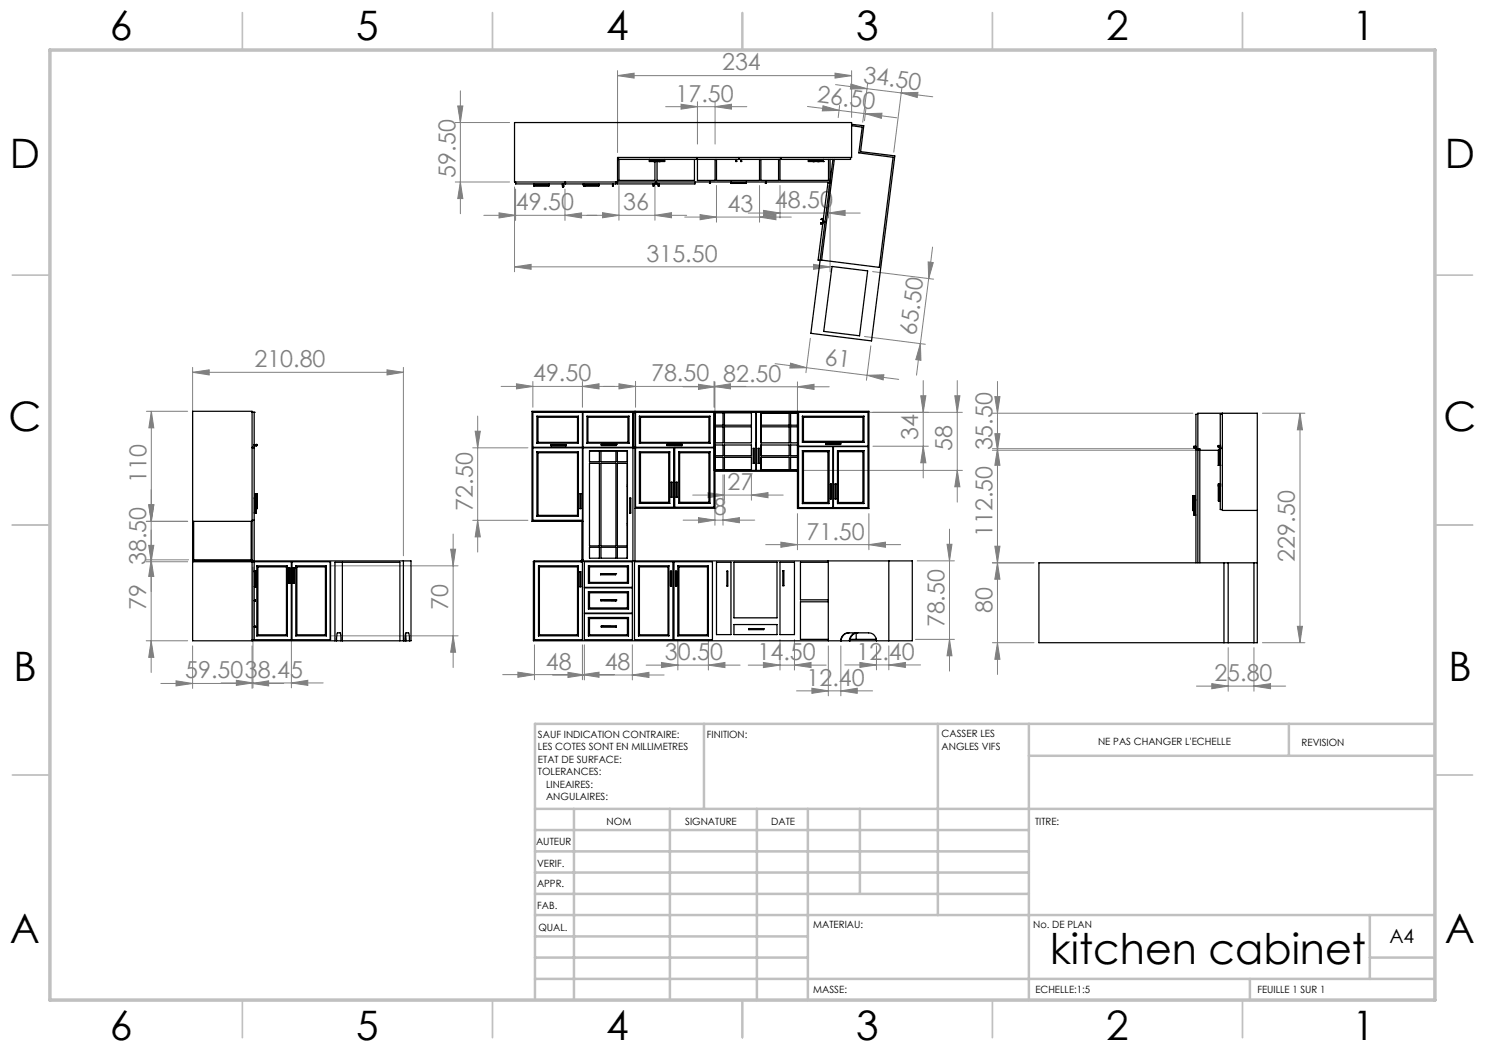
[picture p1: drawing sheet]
<svg xmlns="http://www.w3.org/2000/svg" width="297mm" height="210mm" viewBox="0 0 297 210" stroke-linecap="round" stroke-linejoin="round" font-family="sans-serif">
<g fill="none" stroke="#808080" stroke-width=".2">
<path d="M92.1 18.2v24.5M123.5 15.1l3.3-.5v1zM123.5 14.1v16.4M123.5 15.1h46.8M167 14.6l3.3 .5-3.3 .5zM167.1 16.9l6.3 .8M170.2 16.8l3.2 .9-3.3 .1zM170.3 14.1v9.4M173.4 17.7l13.1 1.7M173.5 16.7l-1 7.7M180.2 18.6l3.4-.1-.2 1zM180.4 17.6l-1.6 12.8"/>
<path d="M91.1 36.4h10.8M91.1 24.5h10.8M91.5 21.2h1.1l-.5 3.3zM92.1 36.4l.5 3.3h-1.1zM102.9 37.4v17M103.1 37.8v6.3M113 37.8v6.3M123.8 37.1v7M131 37.1v7M133.1 21.3h16.3M136.2 20.8l3.3 .5-3.3 .5zM139.5 20.3v8.5"/>
<path d="M143 21.3l3.3-.5v1zM143 20.3v8.5M143.3 37.1v7.3M151.9 37.1v7.3M156 37.1v6.5M161.5 21.3l6.3 .8M164.6 21.2l3.2 .9-3.3 .1zM165.7 37.1v6.5M166 37.4v17M167.8 22.1l11.6 1.5M167.9 21.1l-.3 2.4M173.1 22.7l3.3-.1-.1 1.1z"/>
<path d="M173.2 21.8l-.3 2.4M96.8 43.1h40.5M99.8 42.6l3.3 .5-3.3 .5zM102.9 53.4l3.3-.5v1zM102.9 53.4h63.1M113 43.1l3.3-.5v1zM120.5 42.5l3.3 .6-3.3 .5zM131 43.1l3.3-.6v1.1zM136.9 43.4h21.4M140 42.9l3.3 .5-3.3 .5zM149.6 42.6h22.4M151.9 43.4l3.3-.5v1z"/>
<path d="M152.7 42.1l3.3 .5-3.3 .5zM162.7 52.9l3.3 .5-3.3 .5zM165.7 42.6l3.3-.5v1zM174.5 54.3l12.2 1.5M185.6 52.4l1.1 .1-1 3.2zM185.7 55.7l-1.6 13M186.5 49.4l-.8 6.3M38.5 74.5l3.3-.5v1zM38.5 73.5v37.5M38.5 74.5h42.2M77.4 74l3.3 .5-3.3 .5zM80.7 73.5v37.7"/>
<path d="M100.2 77.3h49M103.3 76.8l3.3 .5-3.3 .5zM106.6 76.3v5.1M116.5 77.3l3.3-.5v1zM116.5 76.3v5.1M123.8 76.8l3.3 .5-3.3 .5zM127.1 76.3v5.1M136.6 77.4h29.2M139.7 76.9l3.3 .5-3.3 .5zM142.8 77.3l3.3-.5v1zM142.8 76.3v5.1M143 76.4v16.9"/>
<path d="M155 72.7l6.3 .8M158.1 72.6l3.2 .9-3.3 .1zM159.5 77.4l3.3-.5v1zM159.5 76.4v16.9M161.3 73.5l12.1 1.6M162.1 67.7l-.9 6.8M172.9 67.3l12.2 1.6M173.4 75.1l3.4-.1-.2 1zM173.4 75.1l6.3 .8M174.2 69.2l-.9 6.9M184.1 68.7l.1 3.4-1-.2zM184.1 68.7l-.8 6.3"/>
<path d="M184.1 79.2h1.1l-.6 3.3zM184.6 76.1v19.5M191 79.2h1l-.5 3.3zM191.5 76.1v24.3M199 79.3h1l-.5 3.3zM199.5 76.3v58.6M29.3 82.3h8.2M30.3 82.3l.5 3.3h-1zM30.3 82.3l-.1 52.2M94.5 89.6h11.1M95 86.2h1.1l-.6 3.4zM95.5 83.2v27.2"/>
<path d="M138.5 99h18.1M141.6 98.5l3.3 .5-3.3 .5zM143 95v10M144.6 95v10M144.9 95v5M150.3 99l3.3-.5v1zM150.3 95v5M160.6 82.5h31.9M160.6 94.1h31.9M174.6 89.2h11.1M184.6 89.2l.6 3.4h-1.1zM191.5 94.1l.5 3.3h-1z"/>
<path d="M198.5 90.1h40.5M198.5 89.7h40.1M198.5 82.6h40.1M199 86.7h1l-.5 3.4zM199.5 89.7l.5 3.4h-1zM252.5 82.6h8.5M260 82.6l.5 3.4h-1zM260 82.6v45.9M29.2 112h8.5M29.2 104.3h8.3M29.2 112.4h8.3M29.7 109.1h1.1l-.6 3.3z"/>
<path d="M29.7 101h1.1l-.6 3.3zM30.2 112l.6 3.3h-1.1zM50.6 113.4v24.2M58.3 113.4v24.2M66.3 113.2h25.3M90.1 109.8h1l-.5 3.4zM90.6 106.8v26.7M94.5 104.1h11.1M95.5 104.1l.6 3.3h-1.1zM136.6 104h14.4M139.7 103.5l3.3 .5-3.3 .6zM144.6 104l3.3-.5v1.1z"/>
<path d="M153.1 108.9h27M156.2 108.4l3.3 .5-3.3 .6zM159.5 102.7v7.3M173.8 108.9l3.3-.5v1.1zM173.8 102.7v7.3M183.4 112.2h7.5M189.4 108.9h1l-.5 3.3zM189.9 105.8v28.4M199 109.2h1l-.5 3.4zM199.5 112.6l.5 3.2h-1zM206.8 112.6h-8.3M29.2 128.2h8.3"/>
<path d="M30.2 128.2l.6 3.3h-1.1zM32.2 136.7h24.6M35.2 136.2l3.3 .5-3.3 .5zM38.5 129.2v8.5M44.2 136.6h20.4M47.3 136.1l3.3 .5-3.3 .5zM50.4 136.7l3.3-.5v1zM50.4 129.2v8.5M58.3 136.6l3.3-.5v1zM66.3 127.2h25.3M90.6 127.2l.5 3.2h-1zM100.5 134.9h22.3"/>
<path d="M103.6 134.4l3.3 .5-3.3 .6zM106.9 129v7M110.5 135h22.3M113.6 134.5l3.3 .5-3.3 .5zM116.5 134.9l3.3-.5v1.1zM116.5 129v7M116.9 129v7M126.5 135l3.3-.5v1zM126.5 129v7M129.2 133h18.8M132.3 132.5l3.3 .5-3.3 .5zM135.6 128.2v5.8"/>
<path d="M141.7 133l3.3-.5v1zM141.7 128.2v5.8M149.6 133h15.6M152.7 132.5l3.3 .5-3.3 .5zM156 127.9v6.1M158.9 133l3.3-.5v1zM158.9 127.9v6.1M159.3 138.2h15.2M162.4 137.6l3.3 .6-3.3 .5zM165.7 129.2v10M168.2 138.2l3.2-.6v1.1zM168.2 129.2v10"/>
<path d="M168.9 133h15.2M172 132.5l3.3 .5-3.3 .5zM175.3 129.2v4.8M177.8 133l3.3-.5v1zM177.8 129.2v4.8M183.1 127.9h7.8M189.9 127.9l.5 3.3h-1zM198.5 128.5h8.3M199.5 128.5l.5 3.4h-1zM239.3 137.2h17.8M242.4 136.7l3.2 .5-3.2 .6zM245.6 129.5v8.7"/>
<path d="M250.8 137.2l3.3-.5v1.1zM250.8 129.5v8.7M252.5 128.5h8.5M259.5 125.3h1l-.5 3.2z"/>
</g>
<g fill="none" stroke="#c0c0c0" stroke-width=".35">
<path d="M48.5 2.5v7.5M98.5 2.5v7.5M148.5 2.5v7.5M198.5 2.5v7.5M248.5 2.5v7.5M2.5 55h7.5M287 55h7.5M2.5 105h7.5M287 105h7.5M2.5 155h7.5M287 155h7.5M48.5 200v7.5"/>
<path d="M98.5 200v7.5M148.5 200v7.5M198.5 200v7.5M248.5 200v7.5"/>
</g>
<g fill="none" stroke="#c0c0c0" stroke-width=".5">
<path d="M140.8 144.8v17M187.6 144.8v38.2M205.8 144.8v55.2M205.8 151.2h81.2M257.8 144.8v6.4M287 144.8h-180v55.2M107 161.8h180M107 178.8h98.8M107 174.5h98.8M107 170.3h98.8M107 166h98.8M114.8 161.8v38.2"/>
<path d="M134 161.8v38.2M151.4 161.8v38.2M161.6 161.8v38.2M172 161.8v17M107 195.8h180M107 191.5h54.6M107 187.3h54.6M107 183h180M250 195.8v4.2M274 191.5h13M274 183v12.8"/>
</g>
<path d="M10 10h277v190h-277z" fill="none" stroke="#c0c0c0" stroke-width=".7"/>
<g fill="#808080">
<path d="M173.4 75.1l3.4-.1-.2 1zM158.1 72.6l3.2 .9-3.3 .1z"/>
<path d="M180.2 18.6l3.4-.1-.2 1zM170.2 16.8l3.2 .9-3.3 .1zM173.1 22.7l3.3-.1-.1 1.1zM164.6 21.2l3.2 .9-3.3 .1z"/>
<path d="M142.8 77.3l3.3-.5v1zM123.8 76.8l3.3 .5-3.3 .5zM116.5 77.3l3.3-.5v1zM103.3 76.8l3.3 .5-3.3 .5zM173.8 108.9l3.3-.5v1.1zM156.2 108.4l3.3 .5-3.3 .6zM159.5 77.4l3.3-.5v1zM139.7 76.9l3.3 .5-3.3 .5zM58.3 136.6l3.3-.5v1zM47.3 136.1l3.3 .5-3.3 .5zM167 14.6l3.3 .5-3.3 .5zM123.5 15.1l3.3-.5v1zM113 43.1l3.3-.5v1zM99.8 42.6l3.3 .5-3.3 .5zM151.9 43.4l3.3-.5v1zM140 42.9l3.3 .5-3.3 .5zM165.7 42.6l3.3-.5v1zM152.7 42.1l3.3 .5-3.3 .5zM131 43.1l3.3-.6v1.1zM120.5 42.5l3.3 .6-3.3 .5zM162.7 52.9l3.3 .5-3.3 .5zM102.9 53.4l3.3-.5v1zM143 21.3l3.3-.5v1zM136.2 20.8l3.3 .5-3.3 .5z"/>
<path d="M103.6 134.4l3.3 .5-3.3 .6zM116.5 134.9l3.3-.5v1.1zM113.6 134.5l3.3 .5-3.3 .5zM126.5 135l3.3-.5v1zM132.3 132.5l3.3 .5-3.3 .5zM141.7 133l3.3-.5v1zM152.7 132.5l3.3 .5-3.3 .5zM158.9 133l3.3-.5v1zM141.6 98.5l3.3 .5-3.3 .5zM150.3 99l3.3-.5v1zM139.7 103.5l3.3 .5-3.3 .6zM144.6 104l3.3-.5v1.1zM162.4 137.6l3.3 .6-3.3 .5zM168.2 138.2l3.2-.6v1.1zM172 132.5l3.3 .5-3.3 .5zM177.8 133l3.3-.5v1zM242.4 136.7l3.2 .5-3.2 .6zM250.8 137.2l3.3-.5v1.1zM35.2 136.2l3.3 .5-3.3 .5zM50.4 136.7l3.3-.5v1zM38.5 74.5l3.3-.5v1zM77.4 74l3.3 .5-3.3 .5z"/>
<path d="M185.6 52.4l1.1 .1-1 3.2zM184.1 68.7l.1 3.4-1-.2z"/>
<path d="M189.9 127.9l.5 3.3h-1zM189.4 108.9h1l-.5 3.3zM184.6 89.2l.6 3.4h-1.1zM184.1 79.2h1.1l-.6 3.3zM191.5 94.1l.5 3.3h-1zM191 79.2h1l-.5 3.3zM199.5 128.5l.5 3.4h-1zM199 109.2h1l-.5 3.4zM199.5 89.7l.5 3.4h-1zM199 79.3h1l-.5 3.3zM90.6 127.2l.5 3.2h-1zM90.1 109.8h1l-.5 3.4zM30.2 112l.6 3.3h-1.1zM29.7 101h1.1l-.6 3.3zM92.1 36.4l.5 3.3h-1.1zM91.5 21.2h1.1l-.5 3.3z"/>
<path d="M95 86.2h1.1l-.6 3.4zM95.5 104.1l.6 3.3h-1.1zM260 82.6l.5 3.4h-1zM259.5 125.3h1l-.5 3.2zM199 86.7h1l-.5 3.4zM199.5 112.6l.5 3.2h-1zM30.3 82.3l.5 3.3h-1zM29.8 101h1l-.5 3.3zM29.7 109.1h1.1l-.6 3.3zM30.2 128.2l.6 3.3h-1.1z"/>
</g>
<g fill="none" stroke="#000" stroke-width=".25">
<path d="M103.1 36.4v.4h9.9v-.4M106.8 36.9h2.9M106.8 36.8v.4h2.9v-.4M106.8 37.1h2.9M112.5 36.8v.4h.1M112.5 37h.2v.4h-.2zM112.7 37.2h.1M112.7 36.8l-.1 .2M113.1 36.4v.4h10v-.4M116.6 36.8v.2h.2M116.6 36.9h.2M116.7 37h.1"/>
<path d="M116.8 37.2h.1M116.8 36.8v.4M116.8 36.9h3M116.8 37.1h3M119.8 36.8v.4h-3M122.5 36.8v.4h.2v-.4M123.4 36.4v.4h7.7v-.4M123.6 31.9h.1M123.6 31.5v.4M123.8 31.9v4.2h7.2v-3.8M129.9 31.9v.4h3v-.4M129.9 32.2h3"/>
<path d="M129.9 31.9v.1h3M130.6 36.8v.4h.2v-.4M130.7 32.3h.1M130.9 32.3h.1M131.3 36.4v.4h7.7v-.4M131.6 36.8v.4h.2v-.4M131.8 32.3h.1M131.9 32.3h.1M138.9 31.9v4.2h-7.5v-3.8M139.3 31.5v.4h-15.7M139.4 31.5v.4h16.7v-.4M139.5 31.9v4.2h3.5v-4.2"/>
<path d="M141.9 36.4v.3h.2l-.1-.3M143.3 31.9v4.2h8.6v-4.2M146.3 36.7h.1M146.3 36.4v.3M146.3 36.6h3M147.1 31.9v.4h.3v-.4M147.7 31.5v.4M147.8 31.5v.4M148.1 31.9v.4h.2v-.4M149.3 36.4v.3h-3M152.2 31.9v4.2h3.5v-4.2M153.1 36.4v.3h.2l-.1-.3"/>
<path d="M156 31.9v4.2h9.7v-4.2M156.2 31.5v.4h13.9v-.4M161.7 31.9v.4h3M161.7 32h3M161.7 32.2h3M162.6 32.3h.1M162.8 32.3h.1M163.5 32.3h.1M163.7 32.3h.1M164.7 32.3h.1M164.7 31.9v.4M166 36.6l-.4-.1-1 7.7 .4 .1"/>
<path d="M166 31.9v4.5h-63.1v-11.9h67.4v7h-46.8v4.9M170.3 25.1l2.1 .3-.6 5.2 6.8 .9-2.7 22-11.6-1.5 2.6-20.1M170.3 24.9l2.5 .2-.7 5.2 6.9 .9-4.7 37-12.1-1.5 4.4-34.8M164.1 44.6l.2 .1M164.1 44.6h.2M164.1 44.6v.2l.4 .1M164.3 43.9h.1M164.3 44.6v.1M164.3 44.7h.2M164.3 44.6l.2 .1M164.3 43.9h.3M164.5 44.7h.1"/>
<path d="M164.6 44.7h-.1M164.6 44.6l-.1 .1M164.6 43.9h.1M164.7 43.7h-.4v.2M165 44.4l-.4-.1-1 7.7 .4 .1M166.4 53.3l7.1 .9-1.6 13-7.2-.9zM50.4 89.6h.4v22.6M50.4 82.5h.4M50.8 82.5h.1M50.8 88.9h.4M50.8 99.6h.2M50.8 82.5v7h-.4"/>
<path d="M50.8 89h.1M50.9 89h.1M50.9 89h.3M50.9 99.6v3M51 98.7h.4v3h-.4zM51.1 98.7v3M51.2 89h.1M51.2 89.1h.1M51.2 88.9h.1M51.2 88.9v.3l-.4-.1M51.3 98.7v3M106.6 89.6h9.9v14.5h-9.9z"/>
<path d="M106.6 82.5h9.9v7h-9.9zM107.4 90.4l.2 .1M107.4 83.2l.2 .3M107.4 90.4h8.3M107.4 83.2v5.4M107.4 90.4v12.8M107.4 88.6h8.3M107.4 83.2h8.3M107.6 88.5l-.2 .1M107.6 90.5h7.9M107.6 83.5v5M107.6 90.5v12.6"/>
<path d="M107.6 88.5h7.9M107.6 83.5h7.9M110.2 89h.1M110.2 89l3-.1v.3h-3zM115.5 88.5l.2 .1M115.5 83.5v5M115.5 90.5v12.6M115.7 90.4l-.2 .1M115.7 83.2l-.2 .3M115.7 83.2v5.4M115.7 90.4v12.8M116 98.7h.2v3h-.2z"/>
<path d="M117.4 83.2l.2 .3M117.4 88.6h8.4M117.4 83.2h8.4M117.4 83.2v5.4M117.6 88.5l-.2 .1M117.6 88.5h8M117.6 83.5h8M117.6 83.5v5M117.9 90.2h2v2.1h-2zM117.9 92.7h2v16.5h-2zM120.2 90.2h3v2.1h-3zM120.2 92.7h3v16.5h-3z"/>
<path d="M120.3 88.9h.1M120.3 88.9h3M120.3 88.9v.2h3v-.2M123.3 88.9h.1M123.5 90.2h2v2.1h-2zM123.5 92.7h2v16.5h-2zM125.4 90.2v2.1M125.4 92.7v16.5M125.4 97.3h.1M125.4 97h.1M125.6 88.5l.2 .1M125.6 83.5v5"/>
<path d="M125.8 83.2l-.2 .3M125.8 83.2v5.4M125.9 99.6h.3v3h-.3zM126.6 89.7h.4M126.6 89.6h-10v22.6h65.9v16h-75.8v-15.8M126.6 89.5h-10v-7h10v29.7M126.6 89.4h.5M127 82.6h.1M127 82.3v29.9M127.1 89.6h7.6v11.9h-7.6zM127.1 82.5h15.7v7h-15.7zM127.9 83.2l.2 .3"/>
<path d="M127.9 90.4l.2 .1M127.9 90.4h6M127.9 83.2v5.4M127.9 90.4v10.3M127.9 88.6h14.1M127.9 83.2h14.1M128.1 88.5l-.2 .1M128.1 90.5h5.6M128.1 88.5h13.7M128.1 83.5h13.7M128.1 83.5v5M128.1 90.5v10"/>
<path d="M133.4 88.9h3v.2h-3zM133.4 88.9h3M133.7 90.5v10M133.9 90.4l-.2 .1M133.9 90.4v10.3M134.2 96.4h.2v3h-.2zM134.9 89.6h7.9v11.9h-7.9zM135.2 96.4h.2v3h-.2zM135.7 90.4l.2 .1M135.7 90.4h6.3M135.7 90.4v10.3M135.9 90.5h5.9"/>
<path d="M135.9 90.5v10M141.8 88.5l.2 .1M141.8 83.5v5M141.8 90.5v10M142 83.2l-.2 .3M142 90.4l-.2 .1M142 83.2v5.4M142 90.4v10.3M142.9 82.5h8.3v11.6h-8.3zM143 82.6h1.6v2.4h-1.6zM143 85.4h1.6v3.2h-1.6zM143 89h1.6v2.1h-1.6z"/>
<path d="M143 91.5h1.6v2.5h-1.6zM144.9 91.5h5.4v2.4h-5.4zM144.9 82.6h5.4v2.4h-5.4zM144.9 89h5.4v2.1h-5.4zM144.9 85.4h5.4v3.2h-5.4zM150.6 89.7h.2v3h-.2zM151.2 94h.1M151.2 82.6h.1M151.2 89h.1M151.2 88.6h.1M151.3 82.5h8.3v11.6h-8.3zM151.6 89.7h.2v3h-.2z"/>
<path d="M152.2 91.5h5.6v2.5h-5.6zM152.2 82.6h5.6v2.4h-5.6zM152.2 85.4h5.6v3.2h-5.6zM152.2 89h5.6v2.1h-5.6zM158.1 91.5h1.4v2.5h-1.4zM158.1 82.6h1.4v2.4h-1.4zM158.1 85.4h1.4v3.2h-1.4zM158.1 89h1.4v2.1h-1.4zM159.7 82.5h13.9v6.7h-13.9zM159.7 89.3h6.9v12.2h-6.9zM160.5 83.2l.2 .3M160.5 90.1l.2 .2"/>
<path d="M160.5 90.1h5.3M160.5 88.5h12.3M160.5 83.2h12.3M160.5 83.2v5.3M160.5 90.1v10.6M160.7 88.3l-.2 .2M160.7 90.3h4.9M160.7 83.5h11.9M160.7 83.5v4.8M160.7 90.3v10.2M160.7 88.3h11.9M165.1 88.7h.1"/>
<path d="M165.1 88.7h3v.2h-3zM165.6 90.3v10.2M165.8 90.1l-.2 .2M165.8 90.1v10.6M166.1 96.8h.2v3h-.2zM166.6 89.5h.1M166.7 89.3h6.9v12.2h-6.9zM167 96.8h.2v3h-.2zM167.5 90.1l.2 .2M167.5 90.1h5.3M167.5 90.1v10.6M167.7 90.3h4.9"/>
<path d="M167.7 90.3v10.2M172.6 88.3l.2 .2M172.6 83.5v4.8M172.6 90.3v10.2M172.8 83.2l-.2 .3M172.8 90.1l-.2 .2M172.8 83.2v5.3M172.8 90.1v10.6M238.7 99.1v3M238.8 89.3h.1M238.8 89.4h.1M238.8 89.5h.4"/>
<path d="M238.8 89.3v.2M238.8 89.5v.1M238.8 89.6h.1M238.9 89.3h.1M238.9 89.3h.2M238.9 89.5h.2M238.9 89.5l-.1 .1M238.9 89.5h.1M238.9 99.1v.9M239.1 89.3h.1M239.1 89.5h.1M239.1 89.5h-.2"/>
<path d="M239.2 89.3h-.1M239.6 90.1h4.5M239.6 82.9h-.4v6.9h.4M239.6 89.7h.4v22.9M239.6 89.9h-.4v22.7M243.7 97.2h.1M243.7 96.8h.1M243.7 89.3h.1M243.7 89.1h.1M243.7 93.1h.1M243.7 89.1v.4h.4M243.7 90.1v3"/>
<path d="M243.7 96.8v3.4h.4M243.7 96.8h.4M243.7 97.2h.4M243.7 93.1h.4M243.7 89.3l.1 .1M243.8 97.2h.1M243.8 96.8h.1M243.8 89.2h.1M243.8 93.1h.1M243.8 89.4h.1M243.8 89.4h.2M243.8 89.2h.2"/>
<path d="M243.8 90.1v3M243.8 96.8v3.4M243.8 89.2l-.1 .1M244 97.2h.1M244 96.8h.1M244 89.2h.1M244 93.1h.1M244 89.3v.1M244 90.1v3M244 96.8v3.4M244 89.2l.1 .1M244 89.3l-.2 .1"/>
<path d="M244.1 89.6h.4M244.1 89.1h-.4M244.1 89.3l-.1 .1M244.1 89.3h-.1M244.1 89.7h.4M244.5 82.6v19.5h7M244.5 82.9h-.4v19h.4M38.5 112h.2M38.5 112v.4M38.5 112.4h27.6v15.5h-15.7M38.5 112v-29.7h11.9v29.7M38.5 104.3h11.9"/>
<path d="M38.7 112.2l-.2 .2M38.7 112v.2M38.7 112.2h11.5M38.7 112h11.5M38.7 104.3v7.7M50.2 112.2l.2 .2M50.2 112v.2M50.2 112h.2M50.2 104.3v7.7M50.4 112v.4M50.4 104.1h.4M50.4 112.2h31.8v16h-43.7v-15.8"/>
<path d="M50.4 112.4v15.8M50.8 114.2h.4M50.8 114.4h.4M50.8 112.4v15.5M50.9 114.2h.1M50.9 114.2v3.2M51.2 114.2h.1M51.2 101.7v.9M51.2 114.2v3.2M51.2 114.2v3.2h-.4M51.2 101.7v.9h-.4M51.4 113.2l.2 .2"/>
<path d="M51.4 113.2h6.1M51.4 113.2v14M51.6 113.4h5.7M51.6 113.4v13.6M57.3 113.4v13.6M57.5 113.2l-.2 .2M57.5 113.2v14M57.7 113.6h.3v3h-.3zM57.8 116.6h.1M57.9 116.6h.1M58.3 112.5h.1M58.3 112.4v15.5"/>
<path d="M58.6 113.6h.3l-.1 3h-.2zM58.7 113.6h.1M58.8 113.6h.1M58.8 113.6v3M59.2 113.2l.2 .2M59.2 113.2h6.1M59.2 113.2v14M59.4 113.4h5.7M59.4 113.4v13.6M65.1 113.4v13.6M65.3 113.2l-.2 .2M65.3 113.2v14"/>
<path d="M66 112.4v15.5M68.5 112.5v15.7M80.7 112.2v16M106.7 112.4h9.8v15.5h-9.6v-15.5M107.4 103.2h8.3M107.6 103.1l-.2 .1M107.6 103.1h7.9M107.7 113.2l.2 .2M107.7 113.2h8M107.7 113.2v14M107.9 113.4h7.6M107.9 113.4v13.6"/>
<path d="M115.5 103.1l.2 .1M115.5 113.4v13.6M115.7 113.2l-.2 .2M115.7 113.2v14M116 114.4h.2v3h-.2zM116.2 112.2h-9.4l-.1 .2M116.4 112h.2l-.1 .2-.3 .2v-.2M116.4 112l-.2 .2M116.4 104.3v7.7M116.9 112.4h9.6v5.1h-9.6zM116.9 117.6h9.6v5h-9.6zM117.7 113.2l.2 .2"/>
<path d="M117.7 118.3l.2 .3M117.7 113.2v3.5M117.7 118.3v3.5M117.7 113.2h8M117.7 116.7h8M117.7 118.3h8M117.9 116.5l-.2 .2M117.9 109.5h2v2.1h-2zM117.9 113.4v3.1M117.9 118.6v3M117.9 113.4h7.6M117.9 116.5h7.6"/>
<path d="M117.9 118.6h7.6M120.1 114.8h.1M120.2 120h.1M120.2 120v.2h3v-.2M120.2 109.5h3v2.1h-3zM120.2 120h3M123.1 114.8h.1M123.1 114.8v.2h-3v-.2M123.1 114.8h-3M123.5 109.5h2v2.1h-2zM125.4 109.5v2.1M125.4 105h.1"/>
<path d="M125.4 104.7h.1M125.5 116.5l.2 .2M125.5 113.4v3.1M125.5 118.6v3M125.7 118.3l-.2 .3M125.7 113.2l-.2 .2M125.7 113.2v3.5M125.7 118.3v3.5M126.9 112.4h7.7v15.5h-7.7zM127 101.7h16v-7.4h16.5v7.4h14.3v-19.4h-67.4v22h10.2M127.7 113.2l.2 .2M127.7 113.2h6.1"/>
<path d="M127.7 113.2v14M127.9 113.4h5.7M127.9 113.4v13.6M127.9 100.7h6M128.1 100.5l-.2 .2M128.1 100.5h5.6M133.6 113.4v13.6M133.7 100.5l.2 .2M133.8 113.2l-.2 .2M133.8 113.2v14M134.1 114.2h.2v3h-.2zM134.8 112.4h7.7v15.5h-7.7z"/>
<path d="M135.1 114.2h.2v3h-.2zM135.6 113.2l.2 .2M135.6 113.2h6.1M135.6 113.2v14M135.7 100.7h6.3M135.8 113.4h5.7M135.8 113.4v13.6M135.9 100.5l-.2 .2M135.9 100.5h5.9M141.5 113.4v13.6M141.7 113.2l-.2 .2M141.7 113.2v14"/>
<path d="M141.8 100.5l.2 .2M143.3 112.5h2.9v14.4h-2.9zM145.4 114.2h.2v3h-.2zM146.8 112.5h8.6v11.1h-8.6zM156 112.5h2.9v14.4h-2.9zM156.6 114.2h.2v2.9h-.2zM160.5 100.7h5.3M160.7 100.5l-.2 .2M160.7 100.5h4.9M165.6 100.5l.2 .2M165.7 112.5h-5.6v7.5h5.6M165.7 112.2v16"/>
<path d="M166.6 101.4h.1M167.5 100.7h5.3M167.7 100.5l-.2 .2M167.7 100.5h4.9M172.6 100.5l.2 .2M177.8 112.2v16M238.9 100v3M239 100v-.9h-.4v3h.2M239.1 100v3M239.2 100h-.4v3h.4M239.6 112.6v-30h11.9v45.9h-43.7v-15.9h43.7M244.8 112.6v15.9"/>
<path d="M245.6 112.6v15.9M250.8 112.6v15.9M50.8 125.3l.2-.1v.2M50.8 120h.2v.2M50.8 125.4h.1M50.8 120.1h.1M50.8 120.2h.1M50.9 125.4h.1M50.9 120.1v.1M50.9 120.1l.1 .1M50.9 120.2h.1M51 125.4h.1"/>
<path d="M51.4 127.2h6.1M51.6 127l-.2 .2M51.6 127h5.7M57.3 127l.2 .2M58.3 127.9h.1M59.2 127.2h6.1M59.4 127l-.2 .2M59.4 127h5.7M65.1 127l.2 .2M67 128.2v-15.7h13v15.7M67.3 128.2l.1-1.4 .1-.2 .6 .1 .1 1.5M81 128.2l.2-1.6 .6 .1 .1 1.5"/>
<path d="M81.1 126.8l.1 1.4M107.7 127.2h8M107.9 127l-.2 .2M107.9 127h7.6M115.5 127l.2 .2M116.9 122.7h9.6v5.2h-9.6zM117.7 123.5l.2 .2M117.7 123.5v3.7M117.7 127.2h8M117.7 121.8h8M117.7 123.5h8M117.9 127l-.2 .2"/>
<path d="M117.9 121.6l-.2 .2M117.9 123.7v3.3M117.9 127h7.6M117.9 121.6h7.6M117.9 123.7h7.6M120.3 125.2h.1M120.3 125.2h3v.2h-3zM123.2 120h.1M125.5 127l.2 .2M125.5 121.6l.2 .2M125.5 123.7v3.3M125.7 123.5l-.2 .2"/>
<path d="M125.7 123.5v3.7M127.7 127.2h6.1M127.9 127l-.2 .2M127.9 127h5.7M133.6 127l.2 .2M135.6 127.2h6.1M135.8 127l-.2 .2M135.8 127h5.7M141.5 127l.2 .2M146.8 124.9h8.6v2h-8.6zM149.8 125.7h.1M149.8 125.7h3v.2h-3z"/>
<path d="M149.8 125.7l3 .1M165.7 120.4h-5.6v7.5h5.6M168.2 128.2a1.57 1.57 0 0 1 1.6-1.6h3.9a1.57 1.57 0 0 1 1.6 1.6M169.8 126.6a1.57 1.57 0 0 0-1.6 1.6M170 127.9v.3M171.2 126.6v1.3M171.4 126.6a1.57 1.57 0 0 0-1.5 1.6M171.6 126.6a1.52 1.52 0 0 0-1.6 1.3M175.3 127.8l-5.3 .1"/>
</g>
<text font-size="8.5" x="210.1" y="192.7">kitchen cabinet</text>
<g font-size="8.1">
<text x="22" y="8">6</text>
<text x="71.2" y="8">5</text>
<text x="121.2" y="8">4</text>
<text x="171.3" y="8">3</text>
<text x="221.3" y="8">2</text>
<text x="270.5" y="8">1</text>
<text x="2" y="33.6">D</text>
<text x="289" y="33.6">D</text>
<text x="1.7" y="86.1">C</text>
<text x="288.7" y="86.1">C</text>
<text x="2.7" y="136.1">B</text>
<text x="289.7" y="136.1">B</text>
<text x="2" y="188.6">A</text>
<text x="289" y="188.6">A</text>
<text x="22" y="208">6</text>
<text x="71.2" y="208">5</text>
<text x="121.2" y="208">4</text>
<text x="171.3" y="208">3</text>
<text x="221.3" y="208">2</text>
<text x="270.5" y="208">1</text>
</g>
<g font-size="4.7" fill="#808080">
<text x="144.4" y="14.1">234</text>
<text x="172.5" y="16.6" transform="rotate(7 172.5 16.6)">34.50</text>
<text x="135.1" y="20.3">17.50</text>
<text x="163.3" y="20.5" transform="rotate(7 163.3 20.5)">26.50</text>
<text x="91.1" y="35.5" transform="rotate(-90 91.1 35.5)">59.50</text>
<text x="155" y="41.6">48.50</text>
<text x="103.2" y="42">49.50</text>
<text x="124.6" y="42">36</text>
<text x="145.5" y="42.4">43</text>
<text x="129.3" y="52.3">315.50</text>
<text x="183.3" y="67.2" transform="rotate(-83 183.3 67.2)">65.50</text>
<text x="50.9" y="73.4">210.80</text>
<text x="106.6" y="76.3">49.50</text>
<text x="130.2" y="76.2">78.50</text>
<text x="144.6" y="76.3">82.50</text>
<text x="164.8" y="72.9" transform="rotate(7 164.8 72.9)">61</text>
<text x="183.7" y="87.9" transform="rotate(-90 183.7 87.9)">34</text>
<text x="190.5" y="90.3" transform="rotate(-90 190.5 90.3)">58</text>
<text x="29.3" y="96.5" transform="rotate(-90 29.3 96.5)">110</text>
<text x="145.5" y="98">27</text>
<text x="94.5" y="102.1" transform="rotate(-90 94.5 102.1)">72.50</text>
<text x="142.8" y="103">8</text>
<text x="161.3" y="107.9">71.50</text>
<text x="198.5" y="107.4" transform="rotate(-90 198.5 107.4)">112.50 35.50</text>
<text x="29.2" y="113" transform="rotate(-90 29.2 113)">38.50</text>
<text x="259" y="112.3" transform="rotate(-90 259 112.3)">229.50</text>
<text x="29.3" y="121.9" transform="rotate(-90 29.3 121.9)">79</text>
<text x="89.6" y="121.9" transform="rotate(-90 89.6 121.9)">70</text>
<text x="188.9" y="125.5" transform="rotate(-90 188.9 125.5)">78.50</text>
<text x="198.5" y="122.6" transform="rotate(-90 198.5 122.6)">80</text>
<text x="133" y="132">30.50</text>
<text x="151.5" y="132">14.50</text>
<text x="171.3" y="132">12.40</text>
<text x="37.1" y="135.6">59.5038.45</text>
<text x="109.1" y="133.9">48</text>
<text x="120.9" y="134">48</text>
<text x="161.3" y="137.1">12.40</text>
<text x="242.9" y="136.2">25.80</text>
</g>
<text font-size="3.9" x="277.9" y="188.5">A4</text>
<g font-size="2">
<text x="107.6" y="147.6">SAUF INDICATION CONTRAIRE:</text>
<text x="141.4" y="147.6">FINITION:</text>
<text x="188.3" y="147.5">CASSER LES</text>
<text x="188.3" y="150">ANGLES VIFS</text>
<text x="219.6" y="149">NE PAS CHANGER L'ECHELLE</text>
<text x="260.3" y="149.2">REVISION</text>
<text x="107.6" y="150.1">LES COTES SONT EN MILLIMETRES</text>
<text x="107.6" y="152.6">ETAT DE SURFACE:</text>
<text x="107.6" y="155.1">TOLERANCES:</text>
<text x="109.2" y="157.6">LINEAIRES:</text>
<text x="109.2" y="160.1">ANGULAIRES:</text>
<text x="121.3" y="165">NOM</text>
<text x="137" y="164.9">SIGNATURE</text>
<text x="154.2" y="164.9">DATE</text>
<text x="207" y="164.9">TITRE:</text>
<text x="107.2" y="169.1">AUTEUR</text>
<text x="107.4" y="173.3">VERIF.</text>
<text x="107.4" y="177.4">APPR.</text>
<text x="107.5" y="181.8">FAB.</text>
<text x="162.7" y="185.5">MATERIAU:</text>
<text x="206.6" y="185.5">No. DE PLAN</text>
<text x="107.7" y="186.1">QUAL.</text>
<text x="162.6" y="198.5">MASSE:</text>
<text x="207.1" y="198.6">ECHELLE:1:5</text>
<text x="251.5" y="198.6">FEUILLE 1 SUR 1</text>
</g>
</svg>
